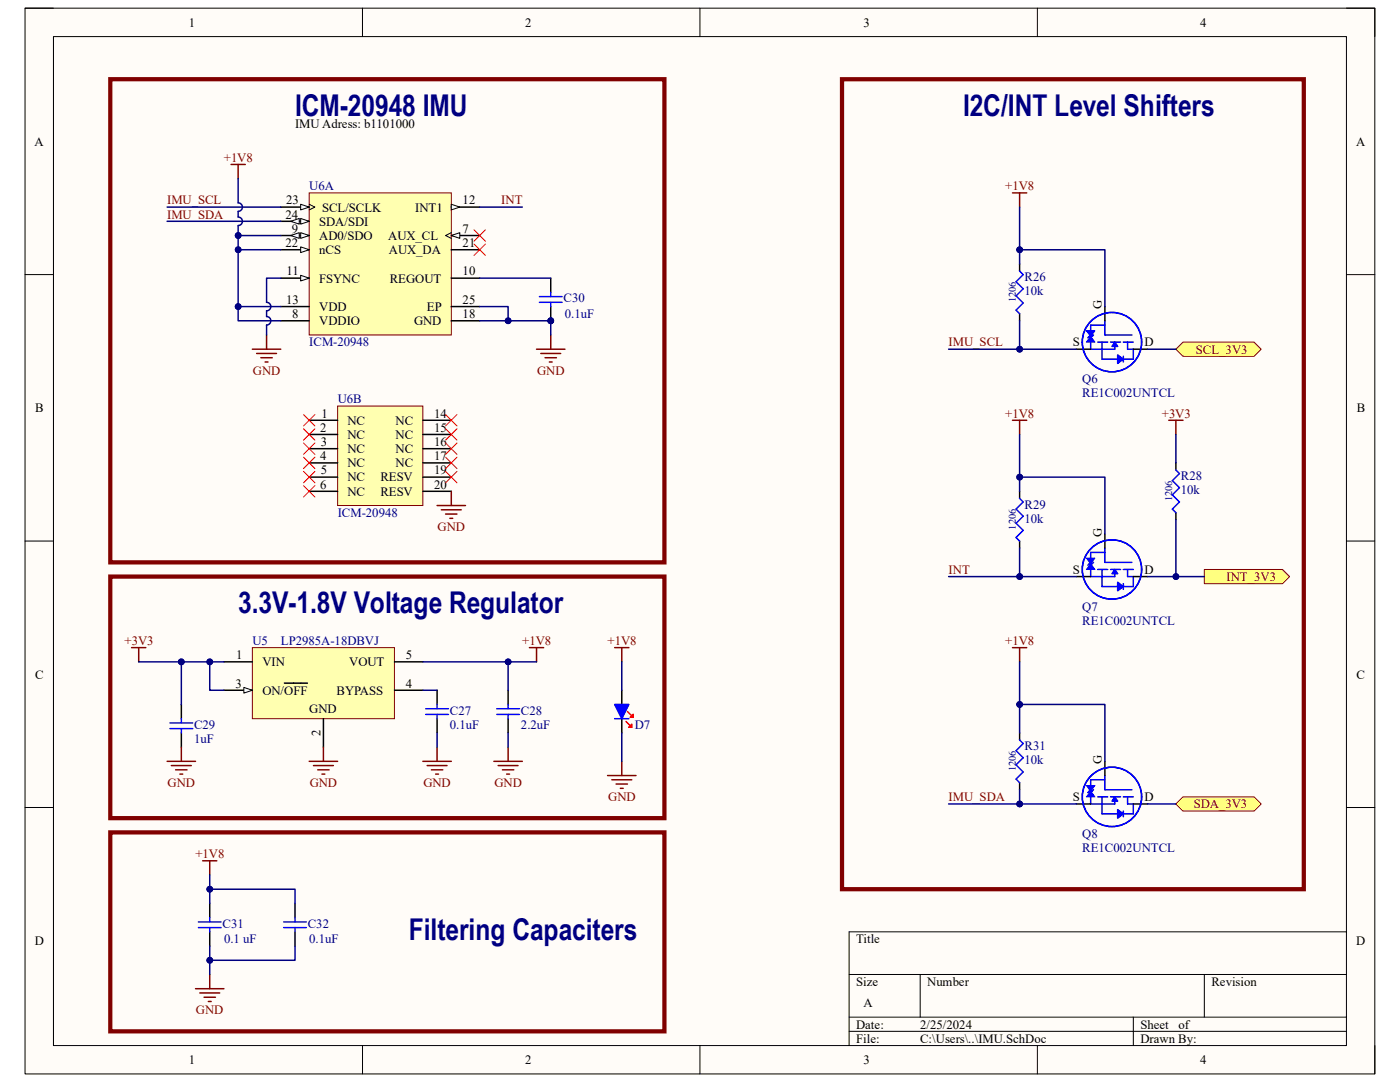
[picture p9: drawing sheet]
<svg xmlns="http://www.w3.org/2000/svg" width="279mm" height="216mm" viewBox="0 0 279 216" stroke-linecap="round" stroke-linejoin="round" font-family="sans-serif">
<path d="M5 1.6h269.4v212.7h-269.4z" fill-rule="evenodd" fill="#fffcf8"/>
<path d="M5 1.6h269.4v212.7h-269.4z" fill="none" stroke="#000" stroke-width=".2"/>
<path d="M10.7 7.3h258v201.3h-258z" fill-rule="evenodd" fill="#fffcf8"/>
<g fill="none" stroke="#000" stroke-width=".2">
<path d="M5 1.6h5.7M10.7 7.3h258v201.3h-258zM72.3 1.6v5.7M139.7 1.6v5.7M207 1.6v5.7M268.7 1.6h5.7v5.7M5 54.8h5.7M268.7 54.8h5.7M5 108h5.7M268.7 108h5.7M5 161.1h5.7M268.7 161.1h5.7"/>
<path d="M169.5 194.4h99.2M183.6 194.4v8.6M240.3 194.4v8.6M268.7 185.9h-99.2v22.7M72.3 208.6v5.7M139.7 208.6v5.7M169.5 203h99.2M169.5 205.8h99.2M207 208.6v5.7M226.2 203v5.6M274.4 208.6v5.7"/>
</g>
<path d="M50.4 129.2h28.3v14.2h-28.3z" fill-rule="evenodd" fill="#ffffb0"/>
<path d="M50.4 129.2h28.3v14.2h-28.3z" fill="none" stroke="#800000" stroke-width=".2"/>
<path d="M44.7 132.1h5.7M44.7 137.7h5.7M64.5 143.4v5.7" fill="none" stroke="#000" stroke-width=".3"/>
<path d="M48.7 137.2l1.7 .5-1.7 .6z" fill="#f8fcff"/>
<path d="M48.7 137.2l1.7 .5-1.7 .6z" fill="none" stroke="#000" stroke-width=".2"/>
<path d="M56.8 136.3h4.6M78.7 137.7h5.7M78.7 132.1h5.7M87.2 137.7v2.9M101.4 137.7v2.9M36.2 140.6v2.8M36.2 146.2v2.9M87.2 143.4v2.8M101.4 143.4v2.8" fill="none" stroke="#000" stroke-width=".3"/>
<g fill="none" stroke="#800000" stroke-width=".3">
<path d="M107.1 69.7h5.6M107.9 70.5h4M108.8 71.4h2.2M109.6 72.2h.6M109.9 66.8v2.9M26.3 129.2h2.8M27.7 129.2v2.9M105.7 129.2h2.8M107.1 129.2v2.9M33.4 151.9h5.6M34.2 152.8h4M35.1 153.6h2.2"/>
<path d="M35.9 154.5h.6M36.2 149.1v2.8M61.7 151.9h5.7M62.6 152.8h3.9M63.4 153.6h2.3M64.3 154.5h.5M64.5 149.1v2.8M84.4 151.9h5.7M85.2 152.8h4M86.1 153.6h2.3M86.9 154.5h.6M87.2 149.1v2.8"/>
<path d="M98.6 151.9h5.6M99.4 152.8h4M100.3 153.6h2.2M101.1 154.5h.6M101.4 149.1v2.8"/>
</g>
<path d="M33.9 145.4h4.6M33.9 144.3h4.6M36.2 143.4v.9M36.2 145.4v.8M85 142.6h4.5M85 141.4h4.5M87.2 140.6v.8M87.2 142.6v.8M99.1 142.6h4.6M99.1 141.4h4.6M101.4 140.6v.8M101.4 142.6v.8" fill="none" stroke="#0719ff" stroke-width=".3"/>
<circle cx="109.9" cy="64" r=".57" fill="#000080"/>
<circle cx="109.9" cy="64" r=".57" fill="none" stroke="#000080" stroke-width=".2"/>
<path d="M109.9 61.2v2.8" fill="none" stroke="#000" stroke-width=".3"/>
<circle cx="109.9" cy="64" r=".57" fill="#000080"/>
<circle cx="109.9" cy="64" r=".57" fill="none" stroke="#000080" stroke-width=".2"/>
<path d="M109.9 55.5v2.8M41.9 180.3v2.8M41.9 185.9v2.9M58.9 180.3v2.8M58.9 185.9v2.9" fill="none" stroke="#000" stroke-width=".3"/>
<path d="M107.6 59.2h4.6M109.9 58.3v.9M107.6 60.3h4.6M109.9 60.3v.9M39.6 185.1h4.5M39.6 184h4.5M41.9 183.1v.9M41.9 185.1v.8M56.6 185.1h4.5M56.6 184h4.5M58.9 183.1v.9M58.9 185.1v.8" fill="none" stroke="#0719ff" stroke-width=".3"/>
<path d="M50.4 69.7h5.6M51.2 70.5h4M52.1 71.4h2.2M52.9 72.2h.6M53.2 66.8v2.9M40.4 171.8h2.9M41.9 171.8v2.8M39 197.3h5.7M39.9 198.1h3.9M40.7 199h2.3M41.6 199.8h.5M41.9 194.4v2.9" fill="none" stroke="#800000" stroke-width=".3"/>
<path d="M219.1 68.3h2M219.9 68.3v3.4h6.3v-2h-1.2v-1.4M220.5 64v2.8h5.4M220.5 64.9h-2.8v4.8h4.8v-1.4M221.6 68.3h2M224.2 68.3h2M224.2 71.1v1.1" fill="none" stroke="#00f" stroke-width=".3"/>
<path d="M216.8 66h1.7l-.8 1.1z" fill="#00f"/>
<path d="M216.8 66h1.7l-.8 1.1z" fill="none" stroke="#00f" stroke-width=".2"/>
<path d="M217.7 67.1l.8 1.2h-1.7z" fill="#00f"/>
<path d="M217.7 67.1l.8 1.2h-1.7z" fill="none" stroke="#00f" stroke-width=".2"/>
<path d="M223.1 70.8l1.1 .9-1.1 .8z" fill="#00f"/>
<g fill="none" stroke="#00f" stroke-width=".3">
<path d="M218.2 66.8l-.2 .3h-.6l-.3 .3M223.1 70.8l1.1 .9-1.1 .8z"/>
<circle cx="221.9" cy="68.3" r="5.9"/>
</g>
<path d="M214.8 69.7h2.9M220.5 61.2v2.8M226.2 69.7h2.8" fill="none" stroke="#000" stroke-width=".3"/>
<path d="M222.5 68.3l.6 .8h-1.2z" fill="#00f"/>
<path d="M222.5 68.3l.6 .8h-1.2z" fill="none" stroke="#00f" stroke-width=".3"/>
<path d="M202.1 38.5h2.8M203.5 38.5v2.8" fill="none" stroke="#800000" stroke-width=".3"/>
<path d="M234.7 69.7l1.4-1.4h14.2l1.4 1.4-1.4 1.4h-14.2z" fill-rule="evenodd" fill="#ffff80"/>
<path d="M234.7 69.7l1.4-1.4h14.2l1.4 1.4-1.4 1.4h-14.2z" fill="none" stroke="#800000" stroke-width=".2"/>
<path d="M219.1 159h2M219.9 159v3.4h6.3v-2h-1.2v-1.4M220.5 154.7v2.9h5.4M220.5 155.6h-2.8v4.8h4.8v-1.4M221.6 159h2M224.2 159h2M224.2 161.8v1.2" fill="none" stroke="#00f" stroke-width=".3"/>
<path d="M216.8 156.7h1.7l-.8 1.2z" fill="#00f"/>
<path d="M216.8 156.7h1.7l-.8 1.2z" fill="none" stroke="#00f" stroke-width=".2"/>
<path d="M217.7 157.9l.8 1.1h-1.7z" fill="#00f"/>
<path d="M217.7 157.9l.8 1.1h-1.7z" fill="none" stroke="#00f" stroke-width=".2"/>
<path d="M223.1 161.6l1.1 .8-1.1 .9z" fill="#00f"/>
<g fill="none" stroke="#00f" stroke-width=".3">
<path d="M218.2 157.6l-.2 .3h-.6l-.3 .3M223.1 161.6l1.1 .8-1.1 .9z"/>
<circle cx="221.9" cy="159" r="5.9"/>
</g>
<path d="M220.5 151.9v2.8M214.8 160.4h2.9M226.2 160.4h2.8" fill="none" stroke="#000" stroke-width=".3"/>
<path d="M222.5 159l.6 .9h-1.2z" fill="#00f"/>
<path d="M222.5 159l.6 .9h-1.2z" fill="none" stroke="#00f" stroke-width=".3"/>
<path d="M202.1 129.2h2.8M203.5 129.2v2.9" fill="none" stroke="#800000" stroke-width=".3"/>
<path d="M234.7 160.4l1.4-1.4h14.2l1.4 1.4-1.4 1.4h-14.2z" fill-rule="evenodd" fill="#ffff80"/>
<path d="M234.7 160.4l1.4-1.4h14.2l1.4 1.4-1.4 1.4h-14.2z" fill="none" stroke="#800000" stroke-width=".2"/>
<path d="M219.1 113.6h2M219.9 113.6v3.4h6.3v-1.9h-1.2v-1.5M220.5 109.4v2.8h5.4M220.5 110.2h-2.8v4.9h4.8v-1.5M221.6 113.6h2M224.2 113.6h2M224.2 116.5v1.1" fill="none" stroke="#00f" stroke-width=".3"/>
<path d="M216.8 111.4h1.7l-.8 1.1z" fill="#00f"/>
<path d="M216.8 111.4h1.7l-.8 1.1z" fill="none" stroke="#00f" stroke-width=".2"/>
<path d="M217.7 112.5l.8 1.1h-1.7z" fill="#00f"/>
<path d="M217.7 112.5l.8 1.1h-1.7z" fill="none" stroke="#00f" stroke-width=".2"/>
<path d="M223.1 116.2l1.1 .8-1.1 .9z" fill="#00f"/>
<g fill="none" stroke="#00f" stroke-width=".3">
<path d="M218.2 112.2l-.2 .3h-.6l-.3 .3M223.1 116.2l1.1 .8-1.1 .9z"/>
<circle cx="221.9" cy="113.6" r="5.9"/>
</g>
<path d="M214.8 115.1h2.9M220.5 106.5v2.9M226.2 115.1h2.8" fill="none" stroke="#000" stroke-width=".3"/>
<path d="M222.5 113.6l.6 .9h-1.2z" fill="#00f"/>
<path d="M222.5 113.6l.6 .9h-1.2z" fill="none" stroke="#00f" stroke-width=".3"/>
<path d="M202.1 83.9h2.8M203.5 83.9v2.8" fill="none" stroke="#800000" stroke-width=".3"/>
<path d="M240.3 113.6h15.6l1.5 1.5-1.5 1.4h-15.6z" fill-rule="evenodd" fill="#ffff80"/>
<path d="M240.3 113.6h15.6l1.5 1.5-1.5 1.4h-15.6z" fill="none" stroke="#800000" stroke-width=".2"/>
<path d="M122.7 129.2h2.8M124.1 129.2v2.9M121.3 154.7h5.6M122.1 155.6h4M123 156.4h2.2M123.8 157.3h.6M124.1 151.9v2.8" fill="none" stroke="#800000" stroke-width=".3"/>
<path d="M124.1 137.7v2.9" fill="none" stroke="#000" stroke-width=".3"/>
<path d="M122.7 140.6h2.8l-1.4 2.8z" fill="#00f"/>
<path d="M122.7 140.6h2.8l-1.4 2.8zM122.7 143.4h2.8" fill="none" stroke="#00f" stroke-width=".3"/>
<path d="M203.5 52.7v1.4M203.5 62.6v1.4M203.5 98v1.5M234.7 92.4v1.4M203.5 108v1.4M234.7 102.3v1.4M124.1 143.4v2.8M203.5 146.2v1.5M203.5 156.2v1.4" fill="none" stroke="#000" stroke-width=".3"/>
<path d="M124.9 144l.9 .8M125.2 142l1.2 1.1M125.8 144.8l-.3 .3h.6M125.8 144.8l.3-.3v.6M125.8 144.8l.3 .3M126.1 142.8l.3-.2v.5h-.6z" fill="none" stroke="#f00" stroke-width=".3"/>
<path d="M22 15.8h110.6v96.4h-110.6zM168 15.8h92.2v161.6h-92.2zM22 115.1h110.6v48.2h-110.6zM22 166.1h110.6v39.7h-110.6z" fill="none" stroke="#800000" stroke-width=".85"/>
<path d="M233.3 83.9h2.8M234.7 83.9v2.8" fill="none" stroke="#800000" stroke-width=".3"/>
<path d="M203.5 54.1l.7 .7-1.4 1.4 1.4 1.4-1.4 1.4 1.4 1.5-1.4 1.4 .7 .7M203.5 99.5l.7 .7-1.4 1.4 1.4 1.4-1.4 1.4 1.4 1.4-1.4 1.5 .7 .7M234.7 93.8l.7 .7-1.4 1.4 1.4 1.4-1.4 1.4 1.4 1.5-1.4 1.4 .7 .7M203.5 147.7l.7 .7-1.4 1.4 1.4 1.4-1.4 1.4 1.4 1.4-1.4 1.5 .7 .7" fill="none" stroke="#0719ff" stroke-width=".3"/>
<path d="M61.7 38.5h28.4v28.3h-28.4z" fill-rule="evenodd" fill="#ffffb0"/>
<path d="M61.7 38.5h28.4v28.3h-28.4z" fill="none" stroke="#800000" stroke-width=".2"/>
<path d="M56 55.5h5.7M90.1 55.5h5.6" fill="none" stroke="#000" stroke-width=".3"/>
<path d="M60 54.9l1.7 .6-1.7 .6z" fill="#f8fcff"/>
<path d="M60 54.9l1.7 .6-1.7 .6z" fill="none" stroke="#000" stroke-width=".2"/>
<path d="M90.1 41.3h5.6" fill="none" stroke="#000" stroke-width=".3"/>
<path d="M90.1 40.8l1.7 .5-1.7 .6z" fill="#f8fcff"/>
<path d="M90.1 40.8l1.7 .5-1.7 .6z" fill="none" stroke="#000" stroke-width=".2"/>
<path d="M56 49.8h5.7M90.1 49.8h5.6M56 61.2h5.7M90.1 64h5.6" fill="none" stroke="#000" stroke-width=".3"/>
<path d="M60 49.3l1.7 .5-1.7 .6z" fill="#f8fcff"/>
<path d="M60 49.3l1.7 .5-1.7 .6z" fill="none" stroke="#000" stroke-width=".2"/>
<path d="M56 41.3h5.7" fill="none" stroke="#000" stroke-width=".3"/>
<path d="M60 40.8l1.7 .5-1.7 .6z" fill="#f8fcff"/>
<path d="M60 40.8l1.7 .5-1.7 .6zM61.7 40.8l1.1 .5-1.1 .6" fill="none" stroke="#000" stroke-width=".2"/>
<path d="M56 44.2h5.7" fill="none" stroke="#000" stroke-width=".3"/>
<path d="M60 43.6l1.7 .6-1.7 .5z" fill="#f8fcff"/>
<path d="M60 43.6l1.7 .6-1.7 .5z" fill="none" stroke="#000" stroke-width=".2"/>
<path d="M58 44.2l1.7-.6v1.1z" fill="#f8fcff"/>
<path d="M58 44.2l1.7-.6v1.1z" fill="none" stroke="#000" stroke-width=".2"/>
<path d="M90.1 47h5.6M90.1 61.2h5.6" fill="none" stroke="#000" stroke-width=".3"/>
<path d="M90.1 47l1.7-.6v1.2z" fill="#f8fcff"/>
<path d="M90.1 47l1.7-.6v1.2zM90.1 46.4l-1.2 .6 1.2 .6" fill="none" stroke="#000" stroke-width=".2"/>
<path d="M56 47h5.7M56 64h5.7" fill="none" stroke="#000" stroke-width=".3"/>
<path d="M60 46.4l1.7 .6-1.7 .6z" fill="#f8fcff"/>
<path d="M60 46.4l1.7 .6-1.7 .6z" fill="none" stroke="#000" stroke-width=".2"/>
<path d="M58 47l1.7-.6v1.2z" fill="#f8fcff"/>
<path d="M58 47l1.7-.6v1.2z" fill="none" stroke="#000" stroke-width=".2"/>
<path d="M67.4 81h17v19.9h-17z" fill-rule="evenodd" fill="#ffffb0"/>
<path d="M67.4 81h17v19.9h-17z" fill="none" stroke="#800000" stroke-width=".2"/>
<path d="M61.7 83.9h5.7M61.7 86.7h5.7M61.7 89.5h5.7M61.7 92.4h5.7M61.7 95.2h5.7M61.7 98h5.7M84.4 83.9h5.7M84.4 86.7h5.7M84.4 89.5h5.7M84.4 92.4h5.7M84.4 95.2h5.7M84.4 98h5.7" fill="none" stroke="#000" stroke-width=".3"/>
<path d="M46.1 32.8h2.8M47.5 32.8v2.9" fill="none" stroke="#800000" stroke-width=".3"/>
<path d="M94.6 45.9l2.3 2.2M94.6 48.7l2.3 2.3M96.9 45.9l-2.3 2.2M96.9 48.7l-2.3 2.3" fill="none" stroke="#f00" stroke-width=".2"/>
<path d="M36.2 132.1v8.5" fill="none" stroke="#000080" stroke-width=".3"/>
<circle cx="36.2" cy="132.1" r=".57" fill="#000080"/>
<circle cx="36.2" cy="132.1" r=".57" fill="none" stroke="#000080" stroke-width=".2"/>
<path d="M41.9 132.1v5.6h2.8M84.4 137.7h2.8M87.2 146.2v2.9M101.4 146.2v2.9" fill="none" stroke="#000080" stroke-width=".3"/>
<circle cx="41.9" cy="132.1" r=".57" fill="#000080"/>
<circle cx="41.9" cy="132.1" r=".57" fill="none" stroke="#000080" stroke-width=".2"/>
<path d="M84.4 132.1h17v5.6" fill="none" stroke="#000080" stroke-width=".3"/>
<circle cx="101.4" cy="132.1" r=".57" fill="#000080"/>
<circle cx="101.4" cy="132.1" r=".57" fill="none" stroke="#000080" stroke-width=".2"/>
<path d="M101.4 132.1h5.7" fill="none" stroke="#000080" stroke-width=".3"/>
<circle cx="101.4" cy="132.1" r=".57" fill="#000080"/>
<circle cx="101.4" cy="132.1" r=".57" fill="none" stroke="#000080" stroke-width=".2"/>
<path d="M33.4 41.3h22.6M33.4 44.2h22.6M95.7 55.5h14.2M95.7 41.3h8.5M41.9 180.3v-2.9h17v2.9" fill="none" stroke="#000080" stroke-width=".3"/>
<circle cx="41.9" cy="177.4" r=".57" fill="#000080"/>
<circle cx="41.9" cy="177.4" r=".57" fill="none" stroke="#000080" stroke-width=".2"/>
<path d="M41.9 188.8v2.8h17v-2.8" fill="none" stroke="#000080" stroke-width=".3"/>
<circle cx="41.9" cy="191.6" r=".57" fill="#000080"/>
<circle cx="41.9" cy="191.6" r=".57" fill="none" stroke="#000080" stroke-width=".2"/>
<path d="M41.9 174.6v2.8" fill="none" stroke="#000080" stroke-width=".3"/>
<circle cx="41.9" cy="177.4" r=".57" fill="#000080"/>
<circle cx="41.9" cy="177.4" r=".57" fill="none" stroke="#000080" stroke-width=".2"/>
<path d="M41.9 191.6v2.8" fill="none" stroke="#000080" stroke-width=".3"/>
<circle cx="41.9" cy="191.6" r=".57" fill="#000080"/>
<circle cx="41.9" cy="191.6" r=".57" fill="none" stroke="#000080" stroke-width=".2"/>
<path d="M189.3 69.7h25.5" fill="none" stroke="#000080" stroke-width=".3"/>
<circle cx="203.5" cy="69.7" r=".57" fill="#000080"/>
<circle cx="203.5" cy="69.7" r=".57" fill="none" stroke="#000080" stroke-width=".2"/>
<path d="M203.5 49.8h17v11.4" fill="none" stroke="#000080" stroke-width=".3"/>
<circle cx="203.5" cy="49.8" r=".57" fill="#000080"/>
<circle cx="203.5" cy="49.8" r=".57" fill="none" stroke="#000080" stroke-width=".2"/>
<path d="M229 69.7h5.7M189.3 160.4h25.5" fill="none" stroke="#000080" stroke-width=".3"/>
<circle cx="203.5" cy="160.4" r=".57" fill="#000080"/>
<circle cx="203.5" cy="160.4" r=".57" fill="none" stroke="#000080" stroke-width=".2"/>
<path d="M203.5 140.6h17v11.3" fill="none" stroke="#000080" stroke-width=".3"/>
<circle cx="203.5" cy="140.6" r=".57" fill="#000080"/>
<circle cx="203.5" cy="140.6" r=".57" fill="none" stroke="#000080" stroke-width=".2"/>
<path d="M203.5 95.2h17v11.3M229 160.4h5.7" fill="none" stroke="#000080" stroke-width=".3"/>
<circle cx="203.5" cy="95.2" r=".57" fill="#000080"/>
<circle cx="203.5" cy="95.2" r=".57" fill="none" stroke="#000080" stroke-width=".2"/>
<path d="M229 115.1h11.3" fill="none" stroke="#000080" stroke-width=".3"/>
<circle cx="234.7" cy="115.1" r=".57" fill="#000080"/>
<circle cx="234.7" cy="115.1" r=".57" fill="none" stroke="#000080" stroke-width=".2"/>
<path d="M189.3 115.1h25.5" fill="none" stroke="#000080" stroke-width=".3"/>
<circle cx="203.5" cy="115.1" r=".57" fill="#000080"/>
<circle cx="203.5" cy="115.1" r=".57" fill="none" stroke="#000080" stroke-width=".2"/>
<path d="M27.7 132.1h17M124.1 132.1v5.6M124.1 146.2v5.7" fill="none" stroke="#000080" stroke-width=".3"/>
<circle cx="41.9" cy="132.1" r=".57" fill="#000080"/>
<circle cx="41.9" cy="132.1" r=".57" fill="none" stroke="#000080" stroke-width=".2"/>
<circle cx="36.2" cy="132.1" r=".57" fill="#000080"/>
<circle cx="36.2" cy="132.1" r=".57" fill="none" stroke="#000080" stroke-width=".2"/>
<path d="M203.5 86.7v11.3" fill="none" stroke="#000080" stroke-width=".3"/>
<circle cx="203.5" cy="95.2" r=".57" fill="#000080"/>
<circle cx="203.5" cy="95.2" r=".57" fill="none" stroke="#000080" stroke-width=".2"/>
<path d="M203.5 41.3v11.4" fill="none" stroke="#000080" stroke-width=".3"/>
<circle cx="203.5" cy="49.8" r=".57" fill="#000080"/>
<circle cx="203.5" cy="49.8" r=".57" fill="none" stroke="#000080" stroke-width=".2"/>
<path d="M234.7 86.7v5.7M203.5 109.4v5.7" fill="none" stroke="#000080" stroke-width=".3"/>
<circle cx="203.5" cy="115.1" r=".57" fill="#000080"/>
<circle cx="203.5" cy="115.1" r=".57" fill="none" stroke="#000080" stroke-width=".2"/>
<path d="M234.7 103.7v11.4" fill="none" stroke="#000080" stroke-width=".3"/>
<circle cx="234.7" cy="115.1" r=".57" fill="#000080"/>
<circle cx="234.7" cy="115.1" r=".57" fill="none" stroke="#000080" stroke-width=".2"/>
<path d="M203.5 64v5.7" fill="none" stroke="#000080" stroke-width=".3"/>
<circle cx="203.5" cy="69.7" r=".57" fill="#000080"/>
<circle cx="203.5" cy="69.7" r=".57" fill="none" stroke="#000080" stroke-width=".2"/>
<path d="M203.5 157.6v2.8" fill="none" stroke="#000080" stroke-width=".3"/>
<circle cx="203.5" cy="160.4" r=".57" fill="#000080"/>
<circle cx="203.5" cy="160.4" r=".57" fill="none" stroke="#000080" stroke-width=".2"/>
<path d="M203.5 132.1v14.1" fill="none" stroke="#000080" stroke-width=".3"/>
<circle cx="203.5" cy="140.6" r=".57" fill="#000080"/>
<circle cx="203.5" cy="140.6" r=".57" fill="none" stroke="#000080" stroke-width=".2"/>
<path d="M56 47h-8.5v2.8h8.5" fill="none" stroke="#000080" stroke-width=".3"/>
<circle cx="47.5" cy="49.8" r=".57" fill="#000080"/>
<circle cx="47.5" cy="49.8" r=".57" fill="none" stroke="#000080" stroke-width=".2"/>
<circle cx="47.5" cy="47" r=".57" fill="#000080"/>
<circle cx="47.5" cy="47" r=".57" fill="none" stroke="#000080" stroke-width=".2"/>
<path d="M47.5 35.7v4.8a.85 .85 0 0 1 .9 .8 .85 .85 0 0 1-.9 .9v1.1a.85 .85 0 0 1 .9 .9 .85 .85 0 0 1-.9 .8v2" fill="none" stroke="#000080" stroke-width=".3"/>
<circle cx="47.5" cy="47" r=".57" fill="#000080"/>
<circle cx="47.5" cy="47" r=".57" fill="none" stroke="#000080" stroke-width=".2"/>
<path d="M47.5 49.8v14.2h8.5" fill="none" stroke="#000080" stroke-width=".3"/>
<circle cx="47.5" cy="61.2" r=".57" fill="#000080"/>
<circle cx="47.5" cy="61.2" r=".57" fill="none" stroke="#000080" stroke-width=".2"/>
<circle cx="47.5" cy="49.8" r=".57" fill="#000080"/>
<circle cx="47.5" cy="49.8" r=".57" fill="none" stroke="#000080" stroke-width=".2"/>
<path d="M47.5 61.2h8.5" fill="none" stroke="#000080" stroke-width=".3"/>
<circle cx="47.5" cy="61.2" r=".57" fill="#000080"/>
<circle cx="47.5" cy="61.2" r=".57" fill="none" stroke="#000080" stroke-width=".2"/>
<path d="M56 55.5h-2.8v4.8a.85 .85 0 0 1 .9 .9 .85 .85 0 0 1-.9 .8v1.2a.85 .85 0 0 1 .9 .8 .85 .85 0 0 1-.9 .9v1.9M95.7 64h14.2v2.8" fill="none" stroke="#000080" stroke-width=".3"/>
<circle cx="101.4" cy="64" r=".57" fill="#000080"/>
<circle cx="101.4" cy="64" r=".57" fill="none" stroke="#000080" stroke-width=".2"/>
<circle cx="109.9" cy="64" r=".57" fill="#000080"/>
<circle cx="109.9" cy="64" r=".57" fill="none" stroke="#000080" stroke-width=".2"/>
<path d="M95.7 61.2h5.7v2.8" fill="none" stroke="#000080" stroke-width=".3"/>
<circle cx="101.4" cy="64" r=".57" fill="#000080"/>
<circle cx="101.4" cy="64" r=".57" fill="none" stroke="#000080" stroke-width=".2"/>
<g fill="none" stroke="#f00" stroke-width=".2">
<path d="M60.6 82.7l2.2 2.3M60.6 85.6l2.2 2.2M60.6 88.4l2.2 2.3M60.6 91.2l2.2 2.3M60.6 94.1l2.2 2.2M60.6 96.9l2.2 2.3M62.8 82.7l-2.2 2.3M62.8 85.6l-2.2 2.2M62.8 88.4l-2.2 2.3M62.8 91.2l-2.2 2.3M62.8 94.1l-2.2 2.2M62.8 96.9l-2.2 2.3"/>
<path d="M88.9 82.7l2.3 2.3M88.9 85.6l2.3 2.2M88.9 88.4l2.3 2.3M88.9 91.2l2.3 2.3M88.9 94.1l2.3 2.2M91.2 82.7l-2.3 2.3M91.2 85.6l-2.3 2.2M91.2 88.4l-2.3 2.3M91.2 91.2l-2.3 2.3M91.2 94.1l-2.3 2.2"/>
</g>
<path d="M90.1 98v2.9M87.2 100.9h5.7M88.1 101.7h3.9M88.9 102.6h2.3M89.8 103.4h.5" fill="none" stroke="#800000" stroke-width=".3"/>
<g font-size="6" fill="#000080">
<text x="58.9" y="23.1">ICM-20948 IMU</text>
<text x="192.2" y="23.1">I2C/INT Level Shifters</text>
<text x="47.5" y="122.3">3.3V-1.8V Voltage Regulator</text>
<text x="81.6" y="187.5">Filtering Capaciters</text>
</g>
<g font-size="2.5">
<text x="37.7" y="5.3">1</text>
<text x="104.8" y="5.3">2</text>
<text x="172.3" y="5.3">3</text>
<text x="239.5" y="5.3">4</text>
<text x="6.9" y="29.1">A</text>
<text x="58.9" y="25.5">IMU Adress: b1101000</text>
<text x="270.6" y="29.1">A</text>
<text x="57.1" y="40.8">23</text>
<text x="92.3" y="40.8">12</text>
<text x="57" y="43.6">24</text>
<text x="58.3" y="46.4">9</text>
<text x="63.7" y="45">SDA/SDI</text>
<text x="63.7" y="47.9">AD0/SDO</text>
<text x="64.3" y="42.2">SCL/SCLK</text>
<text x="77.5" y="47.9">AUX_CL</text>
<text x="82.8" y="42.2">INT1</text>
<text x="92.3" y="46.4">7</text>
<text x="57" y="49.3">22</text>
<text x="63.7" y="50.7">nCS</text>
<text x="77.6" y="50.7">AUX_DA</text>
<text x="92.3" y="49.3">21</text>
<text x="57.2" y="54.9">11</text>
<text x="63.7" y="56.4">FSYNC</text>
<text x="77.8" y="56.4">REGOUT</text>
<text x="92.3" y="54.9">10</text>
<text x="57.1" y="60.6">13</text>
<text x="58.3" y="63.5">8</text>
<text x="63.7" y="62.1">VDD</text>
<text x="63.7" y="64.9">VDDIO</text>
<text x="82.6" y="64.9">GND</text>
<text x="85.2" y="62.1">EP</text>
<text x="92.3" y="63.5">18</text>
<text x="92.3" y="60.6">25</text>
<text x="219.9" y="61.7" transform="rotate(-90 219.9 61.7)">G</text>
<text x="214.1" y="69.1">S</text>
<text x="228.4" y="69.1">D</text>
<text x="7" y="82.3">B</text>
<text x="64.1" y="83.3">1</text>
<text x="86.7" y="83.3">14</text>
<text x="270.8" y="82.3">B</text>
<text x="63.9" y="86.1">2</text>
<text x="64.1" y="89">3</text>
<text x="69.3" y="84.7">NC</text>
<text x="69.3" y="87.5">NC</text>
<text x="79" y="84.7">NC</text>
<text x="79" y="87.5">NC</text>
<text x="86.7" y="86.1">15</text>
<text x="86.7" y="89">16</text>
<text x="63.9" y="91.8">4</text>
<text x="64" y="94.7">5</text>
<text x="69.3" y="90.4">NC</text>
<text x="69.3" y="93.2">NC</text>
<text x="79" y="90.4">NC</text>
<text x="79" y="93.2">NC</text>
<text x="86.7" y="91.8">17</text>
<text x="86.7" y="94.7">19</text>
<text x="63.9" y="97.5">6</text>
<text x="69.3" y="96.1">NC</text>
<text x="69.3" y="98.9">NC</text>
<text x="75.9" y="96.1">RESV</text>
<text x="75.9" y="98.9">RESV</text>
<text x="86.7" y="97.5">20</text>
<text x="219.9" y="107.1" transform="rotate(-90 219.9 107.1)">G</text>
<text x="214.1" y="114.5">S</text>
<text x="228.4" y="114.5">D</text>
<text x="47.1" y="131.5">1</text>
<text x="81" y="131.5">5</text>
<text x="7" y="135.4">C</text>
<text x="47" y="137.2">3</text>
<text x="52.4" y="132.9">VIN</text>
<text x="69.7" y="132.9">VOUT</text>
<text x="81" y="137.2">4</text>
<text x="270.7" y="135.4">C</text>
<text x="52.4" y="138.6">ON/OFF</text>
<text x="61.7" y="142.3">GND</text>
<text x="67.2" y="138.6">BYPASS</text>
<text x="64" y="146.9" transform="rotate(-90 64 146.9)">2</text>
<text x="219.9" y="152.5" transform="rotate(-90 219.9 152.5)">G</text>
<text x="214.1" y="159.9">S</text>
<text x="228.4" y="159.9">D</text>
<text x="6.9" y="188.6">D</text>
<text x="170.9" y="188.2">Title</text>
<text x="270.7" y="188.6">D</text>
<text x="170.9" y="196.7">Size</text>
<text x="185" y="196.7">Number</text>
<text x="241.8" y="196.7">Revision</text>
<text x="172.3" y="201">A</text>
<text x="170.9" y="205.2">Date:</text>
<text x="170.9" y="208.1">File:</text>
<text x="183.6" y="205.2">2/25/2024</text>
<text x="183.7" y="208.1">C:\Users\..\IMU.SchDoc</text>
<text x="227.6" y="205.2">Sheet</text>
<text x="227.6" y="208.1">Drawn By:</text>
<text x="235.2" y="205.2">of</text>
<text x="37.7" y="212.3">1</text>
<text x="104.8" y="212.3">2</text>
<text x="172.3" y="212.3">3</text>
<text x="239.5" y="212.3">4</text>
</g>
<g font-size="2.5" fill="#800000">
<text x="44.7" y="32.3">+1V8</text>
<text x="33.4" y="40.8">IMU_SCL</text>
<text x="100" y="40.8">INT</text>
<text x="200.6" y="37.9">+1V8</text>
<text x="33.4" y="43.6">IMU_SDA</text>
<text x="189.3" y="69.1">IMU_SCL</text>
<text x="238.7" y="70.6">SCL_3V3</text>
<text x="50.5" y="74.8">GND</text>
<text x="107.2" y="74.8">GND</text>
<text x="200.6" y="83.3">+1V8</text>
<text x="231.9" y="83.3">+3V3</text>
<text x="87.3" y="106">GND</text>
<text x="189.3" y="114.5">INT</text>
<text x="244.8" y="115.9">INT_3V3</text>
<text x="24.8" y="128.7">+3V3</text>
<text x="104.2" y="128.7">+1V8</text>
<text x="121.2" y="128.7">+1V8</text>
<text x="200.6" y="128.7">+1V8</text>
<text x="33.4" y="157">GND</text>
<text x="61.8" y="157">GND</text>
<text x="84.5" y="157">GND</text>
<text x="98.7" y="157">GND</text>
<text x="121.4" y="159.9">GND</text>
<text x="189.3" y="159.9">IMU_SDA</text>
<text x="238.3" y="161.3">SDA_3V3</text>
<text x="39" y="171.2">+1V8</text>
<text x="39.1" y="202.4">GND</text>
</g>
<g font-size="2.5" fill="#000080">
<text x="61.7" y="37.9">U6A</text>
<text x="204.5" y="56.1">R26</text>
<text x="204.5" y="58.9">10k</text>
<text x="112.5" y="60.3">C30</text>
<text x="112.7" y="63.5">0.1uF</text>
<text x="61.7" y="69.1">ICM-20948</text>
<text x="216" y="76.5">Q6</text>
<text x="67.4" y="80.5">U6B</text>
<text x="216" y="79.3">RE1C002UNTCL</text>
<text x="235.7" y="95.8">R28</text>
<text x="204.5" y="101.5">R29</text>
<text x="235.7" y="98.6">10k</text>
<text x="67.4" y="103.2">ICM-20948</text>
<text x="204.5" y="104.3">10k</text>
<text x="216" y="121.8">Q7</text>
<text x="216" y="124.7">RE1C002UNTCL</text>
<text x="50.4" y="128.7">U5</text>
<text x="56.1" y="128.7">LP2985A-18DBVJ</text>
<text x="89.8" y="142.6">C27</text>
<text x="104" y="142.6">C28</text>
<text x="38.7" y="145.4">C29</text>
<text x="38.7" y="148.3">1uF</text>
<text x="89.8" y="145.4">0.1uF</text>
<text x="104" y="145.4">2.2uF</text>
<text x="126.7" y="145.4">D7</text>
<text x="204.5" y="149.6">R31</text>
<text x="204.5" y="152.5">10k</text>
<text x="216" y="167.2">Q8</text>
<text x="216" y="170.1">RE1C002UNTCL</text>
<text x="44.4" y="185.1">C31</text>
<text x="61.4" y="185.1">C32</text>
<text x="44.7" y="188.2">0.1 uF</text>
<text x="61.7" y="188.2">0.1uF</text>
</g>
<g font-size="2.1" fill="#000080">
<text x="202.7" y="60.3" transform="rotate(-90 202.7 60.3)">1206</text>
<text x="233.9" y="100" transform="rotate(-90 233.9 100)">1206</text>
<text x="202.7" y="105.7" transform="rotate(-90 202.7 105.7)">1206</text>
<text x="202.7" y="153.9" transform="rotate(-90 202.7 153.9)">1206</text>
</g>
</svg>
